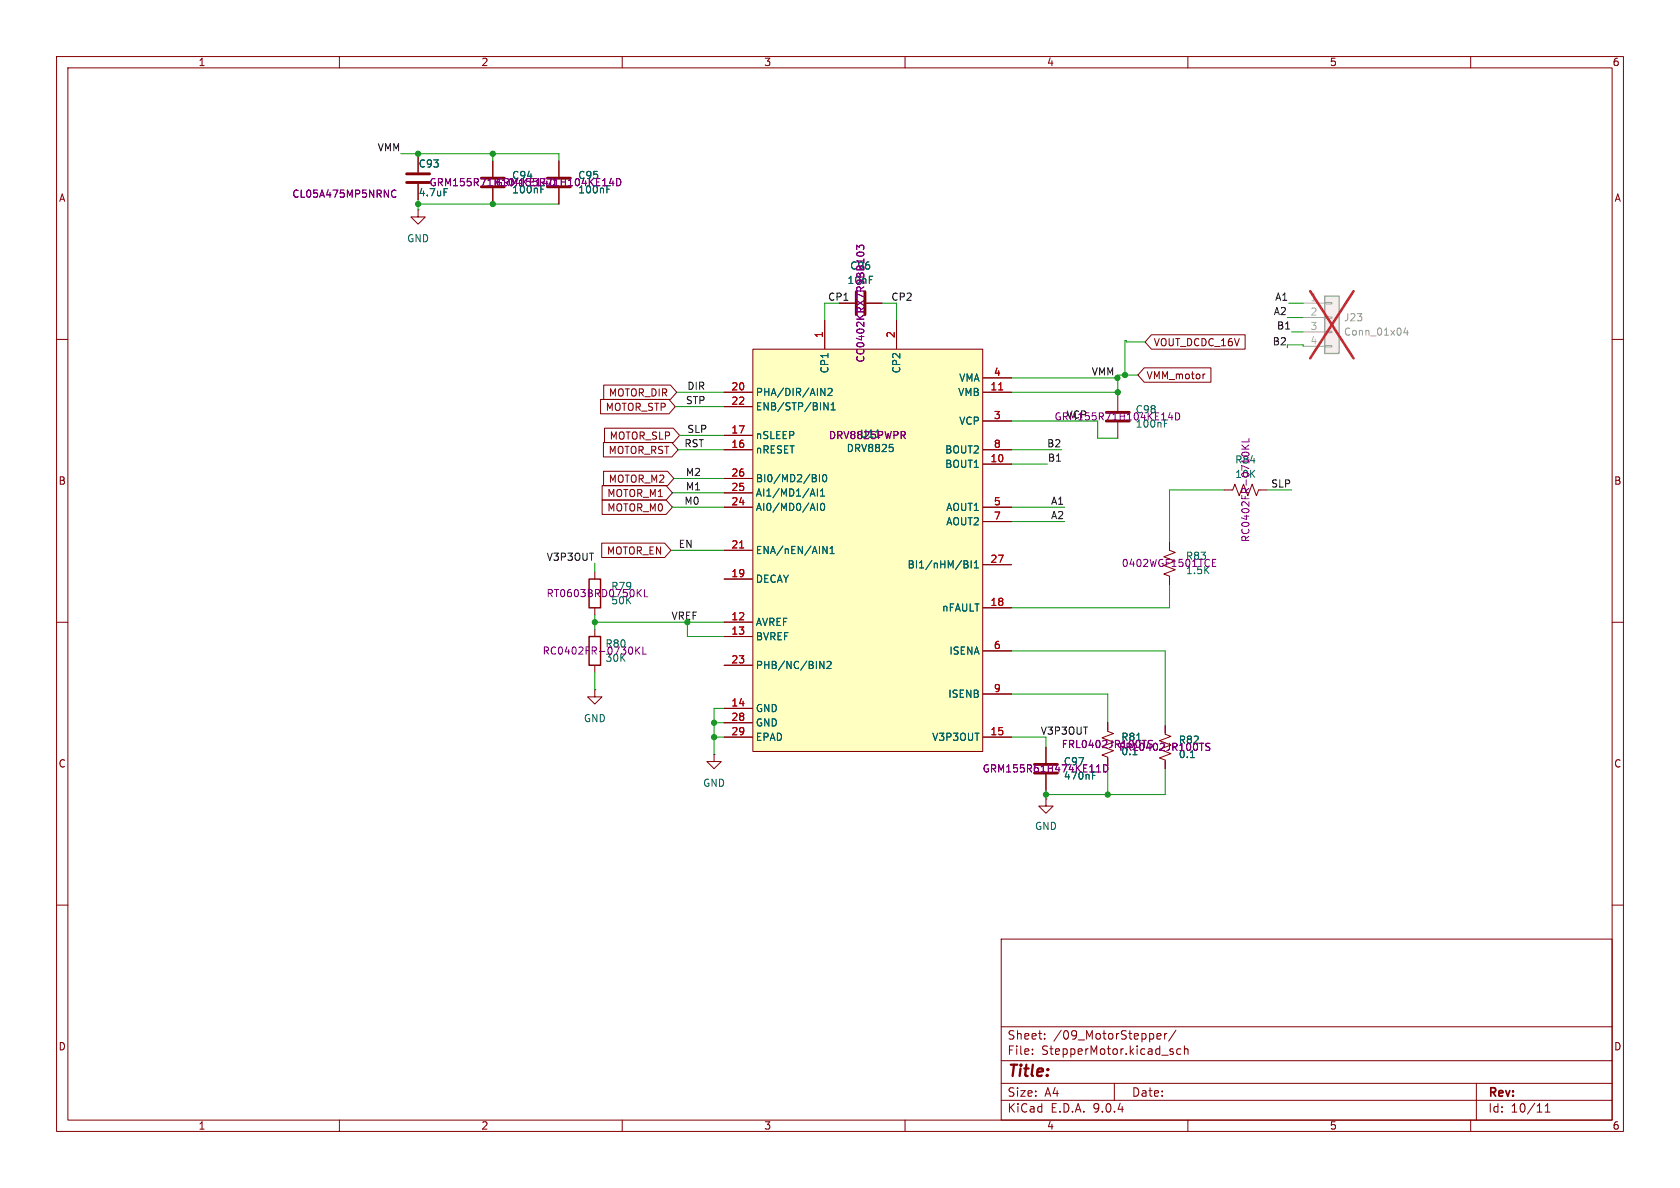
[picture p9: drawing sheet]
<svg xmlns="http://www.w3.org/2000/svg" width="297mm" height="210mm" viewBox="0 0 297 210" stroke-linecap="round" stroke-linejoin="round" font-family="sans-serif">
<g fill="none" stroke="#840000" stroke-width=".18">
<path d="M10 10h277v190h-277zM12 12h273v186h-273zM60 10v2M110 10v2M160 10v2M210 10v2M260 10v2M10 60h2M285 60h2M10 110h2M285 110h2M206 128.3v1.5l1 .4-2 .7 1 .4"/>
<path d="M206 132.8l1 .4-2 .8 1 .4v1.5M10 160h2M177 166h108v32h-108zM285 160h2M60 198v2M110 198v2M160 198v2M177 194.5h108M177 191.5h108M177 187.5h108M177 181.5h108M182.5 186.3v.1"/>
<path d="M182.5 185.5v.1M184.7 183.6v.1M184.7 182.8v.1M197 191.5v3M204.5 183.2l.7-.1v-.3l-.5-.1-.2 .2 .1 .7h.6M205.9 182.7v1M206.3 182.7l-.3 .1-.1 .2M207 185.9l.4 .1 .1 .2-.3 .2h-.2M207 185.4l.4 .1M207.9 182.1l-1.3 2M208.7 185.5l-.4-.1-.3 .3v.4l.2 .2h.5M209.4 185.5l.2-.1 .4 .1v.9"/>
<path d="M209.4 184.9v1.5M210 198v2M260 198v2M261 191.5v6.5M273.2 196.6h.8M273.2 195.5l.4-.4v1.5"/>
</g>
<path d="M210.4 133.9h.8" fill="none" stroke="#006464" stroke-width=".18"/>
<path d="M213.9 131.5l-.5-.1-.2 .1v.4l.6 .2 .1 .3-.3 .3-.4-.1" fill="none" stroke="#840084" stroke-width=".18"/>
<path d="M234.2 52.3h2.5v10.2h-2.5z" fill="#f0f0f0"/>
<path d="M234.2 52.3h2.5v10.2h-2.5z" fill="none" stroke="#a1a1a1" stroke-width=".25"/>
<path d="M230.4 53.6h3.8M230.4 56.1h3.8M230.4 58.7h3.8M234.2 53.5h1.3v.2h-1.3zM234.2 56h1.3v.3h-1.3zM234.2 58.5h1.3v.3h-1.3zM230.4 61.2h3.8M234.2 61.1h1.3v.2h-1.3z" fill="none" stroke="#a1a1a1" stroke-width=".18"/>
<path d="M248.5 57.9l-.3 .9h.8M248.8 58.4v.9" fill="none" stroke="#989898" stroke-width=".18"/>
<path d="M231.6 51.5l7.7 11.8M239.3 51.5l-7.7 11.8" fill="none" stroke="#e12e31" stroke-width=".46"/>
<path d="M133.1 61.7h40.6v71.1h-40.6z" fill="#ffffc2"/>
<g fill="none" stroke="#840000" stroke-width=".18">
<path d="M73.9 37.1v1.3h1.3l-1.3 1.2-1.3-1.2h1.3M73.9 37.1h.1M73.9 27.7v2.8M73.9 32.5v2.8M87.1 28.4v2.8M87.1 33.3v2.8M98.8 28.4v2.8M98.8 33.3v2.8M145.8 56.6v5M148.3 53.6h2.8M153.2 53.6h2.8M158.5 56.6v5"/>
<path d="M203.5 59.2h16.6v2.5h-16.6l-1.1-1.2zM106.2 70.6h12.1l1.1 1.3-1.1 1.3h-12.1zM106.7 78.2h12.1l1.1 1.3-1.1 1.3h-12.1zM106.7 68.1h11.8l1.1 1.2-1.1 1.3h-11.8zM106.9 75.7h12.1l1.1 1.3-1.1 1.2h-12.1zM128 69.3h5M128 71.9h5M128 77h5M128 79.5h5M133.1 61.7h40.6v71.1h-40.6zM173.8 69.3h5M173.8 79.5h5"/>
<path d="M173.8 66.8h5M173.8 74.4h5M197.6 69.9v2.7M197.6 74.7v2.8M202.3 65h11.8v2.6h-11.8l-1.1-1.3zM213 66.1l-.2 .1M106.4 96h11.1l1.1 1.3-1.1 1.3h-11.1zM106.4 88.4h11.4l1.1 1.3-1.1 1.2h-11.4zM106.4 85.9h11.4l1.1 1.2-1.1 1.3h-11.4zM106.7 83.3h11.3l1.1 1.3-1.1 1.3h-11.3zM128 84.6h5M128 87.1h5"/>
<path d="M128 89.7h5M128 97.3h5M173.8 89.7h5M173.8 82h5M173.8 92.2h5M173.8 99.8h5M206.8 95.8v1.5l1 .4-2.1 .7 1.1 .4M216.4 86.6h1.5l.4-1 .8 2 .4-1M221 86.6l.4-1 .7 2 .4-1h1.5M105.2 101.1v1.3M105.2 107.4v1.3M105.2 111.3v1.2"/>
<path d="M105.2 117.6v1.3M128 102.4h5M128 110h5M128 112.5h5M128 117.6h5M173.8 107.4h5M173.8 115.1h5M206.8 100.3l1 .4-2.1 .8 1.1 .4v1.5M105.2 121.9v1.3h1.2l-1.2 1.3-1.3-1.3h1.3M105.2 121.9h.1M126.2 133.4v1.2h1.3l-1.3 1.3-1.2-1.3h1.2M126.2 133.4h.1"/>
<path d="M128 125.2h5M128 127.8h5M128 130.3h5M173.8 130.3h5M173.8 122.7h5M184.9 132.1v2.8M184.9 136.9v2.8M195.8 127.8v1.5l1 .4-2 .7 1 .4M195.8 132.3l1 .4-2 .8 1 .4v1.5M206 128.3v1.2M206 134.6v1.3M184.9 141.2v1.3h1.3l-1.3 1.3-1.3-1.3h1.3"/>
<path d="M184.9 141.2h.1"/>
</g>
<g fill="none" stroke="#006464" stroke-width=".18">
<path d="M145.1 68.7l.7 1.2v-1.2M145.7 71.2l.7 1.3v-1.3M146.4 68.8l.5-.1 .2 .3-.8 .9h.8M146.9 72.5h.8M146.9 71.6l.4-.4v1.3M157.3 78.6h.6M157.8 79.1l.1 .2-.1 .5M143.4 87.3h.6M143.7 86.4l.4 1.3M144 83.9l.3 .2-.3 .4 .3 .2v.3l-.2 .2M144.5 86.4v1.3M144.5 89v1.2"/>
<path d="M144.9 83.9v1.3M145.1 86.8l.3-.4v1.3M145.1 87.7h.7M145.2 89.1l.2-.1a.68 .68 0 0 1 .4 .6 .68 .68 0 0 1-.4 .6l-.2-.1-.1-.3zM145.5 96.6l.7 1.3v-1.3M145.6 84l.1-.1a.68 .68 0 0 1 .5 .6 .68 .68 0 0 1-.5 .7 .84 .84 0 0 1-.1-1.2zM146.7 97l.4-.4v1.3M146.7 97.9h.8M170.4 99.1l.6 .2 .1 .2-.3 .2M170.4 99.7h.4M170.8 99.7l.4 .3-.1 .3-.7 .1M171.7 99.1v1.3"/>
<path d="M172.2 99.5l.4-.4v1.3M144.9 116.9l.8 1.3v-1.3M146.2 117l.5-.1 .2 .4-.8 .9h.8M172.2 100.4h.8M210.4 133.9h.8"/>
</g>
<path d="M176.6 68.9h.7M130.8 96.9h.7" fill="none" stroke="#a90000" stroke-width=".18"/>
<g fill="none" stroke="#840084" stroke-width=".18">
<path d="M69.2 34.3l.3 .5 .3 .1 .2-.2M70 33.7l-.2-.1-.3 .1-.3 .4M107.8 32.4h.7M108.4 32v.8M109 31.6a.64 .64 0 0 1 .8 .6 .64 .64 0 0 1-.8 .6zM151.5 44.1v-.8l.4 .5 .2-.4h.5l.1 .2-.1 .5M151.5 45a.68 .68 0 0 1 .6-.5 .68 .68 0 0 1 .6 .5M159.6 76.9l.4 .6M159.9 76.3l.1 .2-.1 .4M206.6 73.8h.7M207.2 73.4v.8M207.8 73a.64 .64 0 0 1 .8 .6 .64 .64 0 0 1-.8 .6z"/>
<path d="M219.5 79.4h1.3M219.5 78.7l.8 .7M220.8 78.7l-.7 .5M220.8 77.5v.6h-1.3M214.3 99.5h.5M215 98.9h-.7v1.2h.7M112.4 114.4v1.2M112.6 114.9l.5 .7M113.1 114.4l-.7 .7M113.7 114.4v1.2h.6M113.9 104.2v1.3h.6M193.9 136.5h.7"/>
<path d="M195.1 135.2a.64 .64 0 0 1 .8 .6 .64 .64 0 0 1-.8 .7zM203.7 130.9h-.5l-.2 .2M213.9 131.5l-.5-.1-.2 .1v.4l.6 .2 .1 .3-.3 .3-.4-.1"/>
</g>
<path d="M104.1 112.5h2.1v5.1h-2.1zM104.1 102.4h2.1v5h-2.1z" fill="none" stroke="#840000" stroke-width=".25"/>
<path d="M71.9 30.7h4M71.9 32.3h4M85.1 31.5h4.1M85.1 33h4.1M96.8 31.5h4M96.8 33h4M151.4 51.6v4M152.9 51.6v4M195.6 72.9h4M195.6 74.4h4M182.9 135.1h4M182.9 136.7h4" fill="none" stroke="#840000" stroke-width=".51"/>
<g fill="none" stroke="#009600" stroke-width=".18">
<path d="M70.9 27.2h27.9v1.2M73.9 27.2v.5M73.9 35.3v1.8M73.9 36.1h24.9M87.1 27.2v1.2M145.8 53.6v3M156 53.6h2.5v3M227.6 56.1h2.8M227.8 53.6h2.6M228.3 58.7h2.1M119.4 71.9h8.6M119.6 69.3h8.4"/>
<path d="M119.9 79.5h8.1M120.1 77h7.9M178.8 66.8h18.8v3.1M178.8 79.5h8.9M178.8 74.4h15.3v3.1h3.5M178.8 69.3h18.8M201.2 66.3h-3.7v.5M202.4 60.5h-3.3v-.3h-.2v6.1M227.6 61h2.8v.2M105.2 99.6v1.5M118.6 97.3h9.4M118.9 89.7h9.1"/>
<path d="M118.9 87.1h9.1M119.1 84.6h8.9M178.8 92.2h9.4M178.8 82h6.4M178.8 89.7h9.4M216.4 86.6h-9.6v9.2M224 86.6h4.3M105.2 108.7v2.6M105.2 118.9v3M105.2 110h22.8M121.5 110v2.5h6.5M178.8 115.1h27.2v13.2"/>
<path d="M206.8 103.4v4h-28M126.2 130.3h1.8M126.2 127.8h1.8M128 125.2h-1.8v8.2M178.8 122.7h17v5.1M178.8 130.3h6.1v1.8M184.9 139.7v1.5M195.8 135.4v5.1M206 135.9v4.6h-21.1"/>
</g>
<g fill="#009600" stroke="#009600" stroke-width=".18">
<circle cx="197.5" cy="66.8" r=".46"/>
<circle cx="198.9" cy="66.3" r=".46"/>
<circle cx="197.6" cy="69.3" r=".46"/>
<circle cx="126.2" cy="130.3" r=".46"/>
<circle cx="121.5" cy="110" r=".46"/>
<circle cx="126.2" cy="127.8" r=".46"/>
<circle cx="105.2" cy="110" r=".46"/>
<circle cx="87.1" cy="36.1" r=".46"/>
<circle cx="87.1" cy="27.2" r=".46"/>
<circle cx="73.9" cy="36.1" r=".46"/>
<circle cx="73.9" cy="27.2" r=".46"/>
<circle cx="195.8" cy="140.5" r=".46"/>
<circle cx="184.9" cy="140.5" r=".46"/>
</g>
<text font-size="2.8" fill="#840000" x="178" y="190.9">Title:</text>
<g font-size="2.1" fill="#840000">
<text x="178" y="184">Sheet:</text>
<text x="186.2" y="184">/09_MotorStepper/</text>
<text x="178" y="186.7">File:</text>
<text x="184.1" y="186.7">StepperMotor.kicad_sch</text>
<text x="178" y="196.9">KiCad</text>
<text x="178" y="194.1">Size:</text>
<text x="184.7" y="194.1">A4</text>
<text x="185.7" y="196.9">E.D.A.</text>
<text x="193.3" y="196.9">9.0.4</text>
<text x="200" y="194.1">Date:</text>
<text x="263" y="194.3">Rev:</text>
<text x="263" y="196.9">Id:</text>
<text x="267.1" y="196.9">10/11</text>
</g>
<g font-size="1.8" fill="#840000">
<text x="35" y="11.9">1</text>
<text x="85" y="11.9">2</text>
<text x="135" y="11.9">3</text>
<text x="185" y="11.9">4</text>
<text x="235" y="11.9">5</text>
<text x="285" y="11.9">6</text>
<text x="10.3" y="35.9">A</text>
<text x="285.3" y="35.9">A</text>
<text x="203.9" y="61.4">VOUT_DCDC_16V</text>
<text x="107.5" y="70.3">MOTOR_DIR</text>
<text x="202.6" y="67.2">VMM_motor</text>
<text x="107" y="72.8">MOTOR_STP</text>
<text x="107.7" y="77.9">MOTOR_SLP</text>
<text x="107.5" y="80.5">MOTOR_RST</text>
<text x="10.3" y="85.9">B</text>
<text x="107.3" y="88.1">MOTOR_M1</text>
<text x="107.5" y="85.5">MOTOR_M2</text>
<text x="285.3" y="85.9">B</text>
<text x="107.3" y="90.6">MOTOR_M0</text>
<text x="107.2" y="98.2">MOTOR_EN</text>
<text x="10.3" y="135.9">C</text>
<text x="285.3" y="135.9">C</text>
<text x="10.3" y="185.9">D</text>
<text x="285.3" y="185.9">D</text>
<text x="35" y="199.9">1</text>
<text x="85" y="199.9">2</text>
<text x="135" y="199.9">3</text>
<text x="185" y="199.9">4</text>
<text x="235" y="199.9">5</text>
<text x="285" y="199.9">6</text>
</g>
<g font-size="1.8" fill="#0f0f0f">
<text x="66.7" y="26.8">VMM</text>
<text x="157.5" y="53.2">CP2</text>
<text x="225.3" y="53.2">A1</text>
<text x="225.1" y="55.8">A2</text>
<text x="225.7" y="58.3">B1</text>
<text x="121.2" y="71.5">STP</text>
<text x="121.4" y="69">DIR</text>
<text x="192.9" y="66.5">VMM</text>
<text x="121.4" y="76.6">SLP</text>
<text x="188.5" y="74.1">VCP</text>
<text x="120.9" y="79.2">RST</text>
<text x="185" y="79.2">B2</text>
<text x="185.2" y="81.7">B1</text>
<text x="120.9" y="89.3">M0</text>
<text x="121.2" y="86.8">M1</text>
<text x="121.2" y="84.2">M2</text>
<text x="185.7" y="89.3">A1</text>
<text x="224.6" y="86.3">SLP</text>
<text x="185.7" y="91.9">A2</text>
<text x="96.5" y="99.2">V3P3OUT</text>
<text x="119.9" y="96.9">EN</text>
<text x="118.6" y="109.6">VREF</text>
<text x="183.9" y="130">V3P3OUT</text>
</g>
<g font-size="1.8" fill="#006464">
<text x="73.9" y="29.8">C93</text>
<text x="73.9" y="34.9">4.7uF</text>
<text x="75.8" y="33.1">GRM155R71H104KE14D</text>
<text x="71.9" y="43">GND</text>
<text x="133.5" y="70.2">PHA/DIR/AIN2</text>
<text x="146.7" y="66.1" transform="rotate(-90 146.7 66.1)">CP1</text>
<text x="159.4" y="66.1" transform="rotate(-90 159.4 66.1)">CP2</text>
<text x="169.3" y="70.2">VMB</text>
<text x="169.5" y="67.7">VMA</text>
<text x="133.5" y="72.7">ENB/STP/BIN1</text>
<text x="133.5" y="77.8">nSLEEP</text>
<text x="169.5" y="75.3">VCP</text>
<text x="133.5" y="80.4">nRESET</text>
<text x="149.6" y="80.1">DRV8825</text>
<text x="167" y="80.4">BOUT2</text>
<text x="167" y="82.9">BOUT1</text>
<text x="133.5" y="85.4">BI0/MD2/BI0</text>
<text x="133.5" y="88">AI1/MD1/AI1</text>
<text x="133.5" y="90.5">AI0/MD0/AI0</text>
<text x="167.2" y="90.5">AOUT1</text>
<text x="167.2" y="93.1">AOUT2</text>
<text x="133.5" y="98.1">ENA/nEN/AIN1</text>
<text x="160.3" y="100.7">BI1/nHM/BI1</text>
<text x="133.5" y="103.2">DECAY</text>
<text x="133.5" y="110.8">AVREF</text>
<text x="133.5" y="113.4">BVREF</text>
<text x="166.5" y="108.3">nFAULT</text>
<text x="133.5" y="118.5">PHB/NC/BIN2</text>
<text x="167.7" y="115.9">ISENA</text>
<text x="167.5" y="123.5">ISENB</text>
<text x="103.1" y="127.9">GND</text>
<text x="133.5" y="126.1">GND</text>
<text x="133.5" y="128.6">GND</text>
<text x="133.5" y="131.2">EPAD</text>
<text x="164.7" y="131.2">V3P3OUT</text>
<text x="124.2" y="139.3">GND</text>
<text x="182.9" y="146.9">GND</text>
</g>
<g font-size="1.8" fill="#840084">
<text x="51.6" y="35.2">CL05A475MP5NRNC</text>
<text x="87.5" y="33.1">GRM155R71H104KE14D</text>
<text x="90.4" y="34.4">100nF</text>
<text x="90.4" y="31.9">C94</text>
<text x="102.1" y="34.4">100nF</text>
<text x="102.1" y="31.9">C95</text>
<text x="150.2" y="47.9">C96</text>
<text x="149.7" y="50.4">10nF</text>
<text x="153" y="64.2" transform="rotate(-90 153 64.2)">CC0402KRX7R9BB103</text>
<text x="146.5" y="77.8">DRV8825PWPR</text>
<text x="151.9" y="77.6">U11</text>
<text x="186.3" y="74.5">GRM155R71H104KE14D</text>
<text x="200.7" y="75.8">100nF</text>
<text x="200.7" y="73.3">C98</text>
<text x="218.3" y="82.1">R84</text>
<text x="218.3" y="84.7">10K</text>
<text x="221.1" y="95.9" transform="rotate(-90 221.1 95.9)">RC0402FR-0710KL</text>
<text x="198.2" y="100.4">0402WGF1501TCE</text>
<text x="209.6" y="99.2">R83</text>
<text x="209.6" y="101.7">1.5K</text>
<text x="96.7" y="105.8">RT0603BRD0750KL</text>
<text x="108" y="104.5">R79</text>
<text x="108" y="107">50K</text>
<text x="95.8" y="115.9">RC0402FR-0730KL</text>
<text x="106.9" y="114.7">R80</text>
<text x="106.9" y="117.2">30K</text>
<text x="198.1" y="131.2">R81</text>
<text x="208.3" y="131.7">R82</text>
<text x="173.6" y="136.8">GRM155R61H474KE11D</text>
<text x="187.6" y="132.4">FRL0402JR100TS</text>
<text x="188" y="135.5">C97</text>
<text x="197.8" y="132.9">FRL0402JR100TS</text>
<text x="198.1" y="133.7">0.1</text>
<text x="208.3" y="134.2">0.1</text>
<text x="188" y="138">470nF</text>
</g>
<g font-size="1.8" fill="#009600">
<text x="146.3" y="53.2">CP1</text>
<text x="224.9" y="61.1">B2</text>
</g>
<g font-size="1.8" fill="#aaa">
<text x="231.6" y="53.3">1</text>
<text x="231.6" y="55.9">2</text>
<text x="231.6" y="58.4">3</text>
<text x="231.6" y="61">4</text>
</g>
<g font-size="1.8" fill="#a90000">
<text x="145.5" y="59.8" transform="rotate(-90 145.5 59.8)">1</text>
<text x="158.2" y="59.8" transform="rotate(-90 158.2 59.8)">2</text>
<text x="129.2" y="69.1">20</text>
<text x="129.2" y="71.6">22</text>
<text x="175" y="69.1">11</text>
<text x="175.6" y="66.5">4</text>
<text x="129.2" y="76.7">17</text>
<text x="175.6" y="74.2">3</text>
<text x="129.2" y="79.2">16</text>
<text x="175" y="81.8">10</text>
<text x="175.6" y="79.2">8</text>
<text x="129.2" y="84.3">26</text>
<text x="129.2" y="86.9">25</text>
<text x="129.2" y="89.4">24</text>
<text x="175.6" y="89.4">5</text>
<text x="175.6" y="91.9">7</text>
<text x="129.2" y="97">21</text>
<text x="175" y="99.6">27</text>
<text x="129.2" y="102.1">19</text>
<text x="175" y="107.2">18</text>
<text x="129.2" y="109.7">12</text>
<text x="129.2" y="112.3">13</text>
<text x="129.2" y="117.3">23</text>
<text x="175.6" y="114.8">6</text>
<text x="129.2" y="125">14</text>
<text x="175.6" y="122.4">9</text>
<text x="129.2" y="127.5">28</text>
<text x="129.2" y="130">29</text>
<text x="175" y="130">15</text>
</g>
<g font-size="1.8" fill="#989898">
<text x="237.5" y="59.5">Conn_01x04</text>
<text x="237.5" y="57">J23</text>
</g>
</svg>
